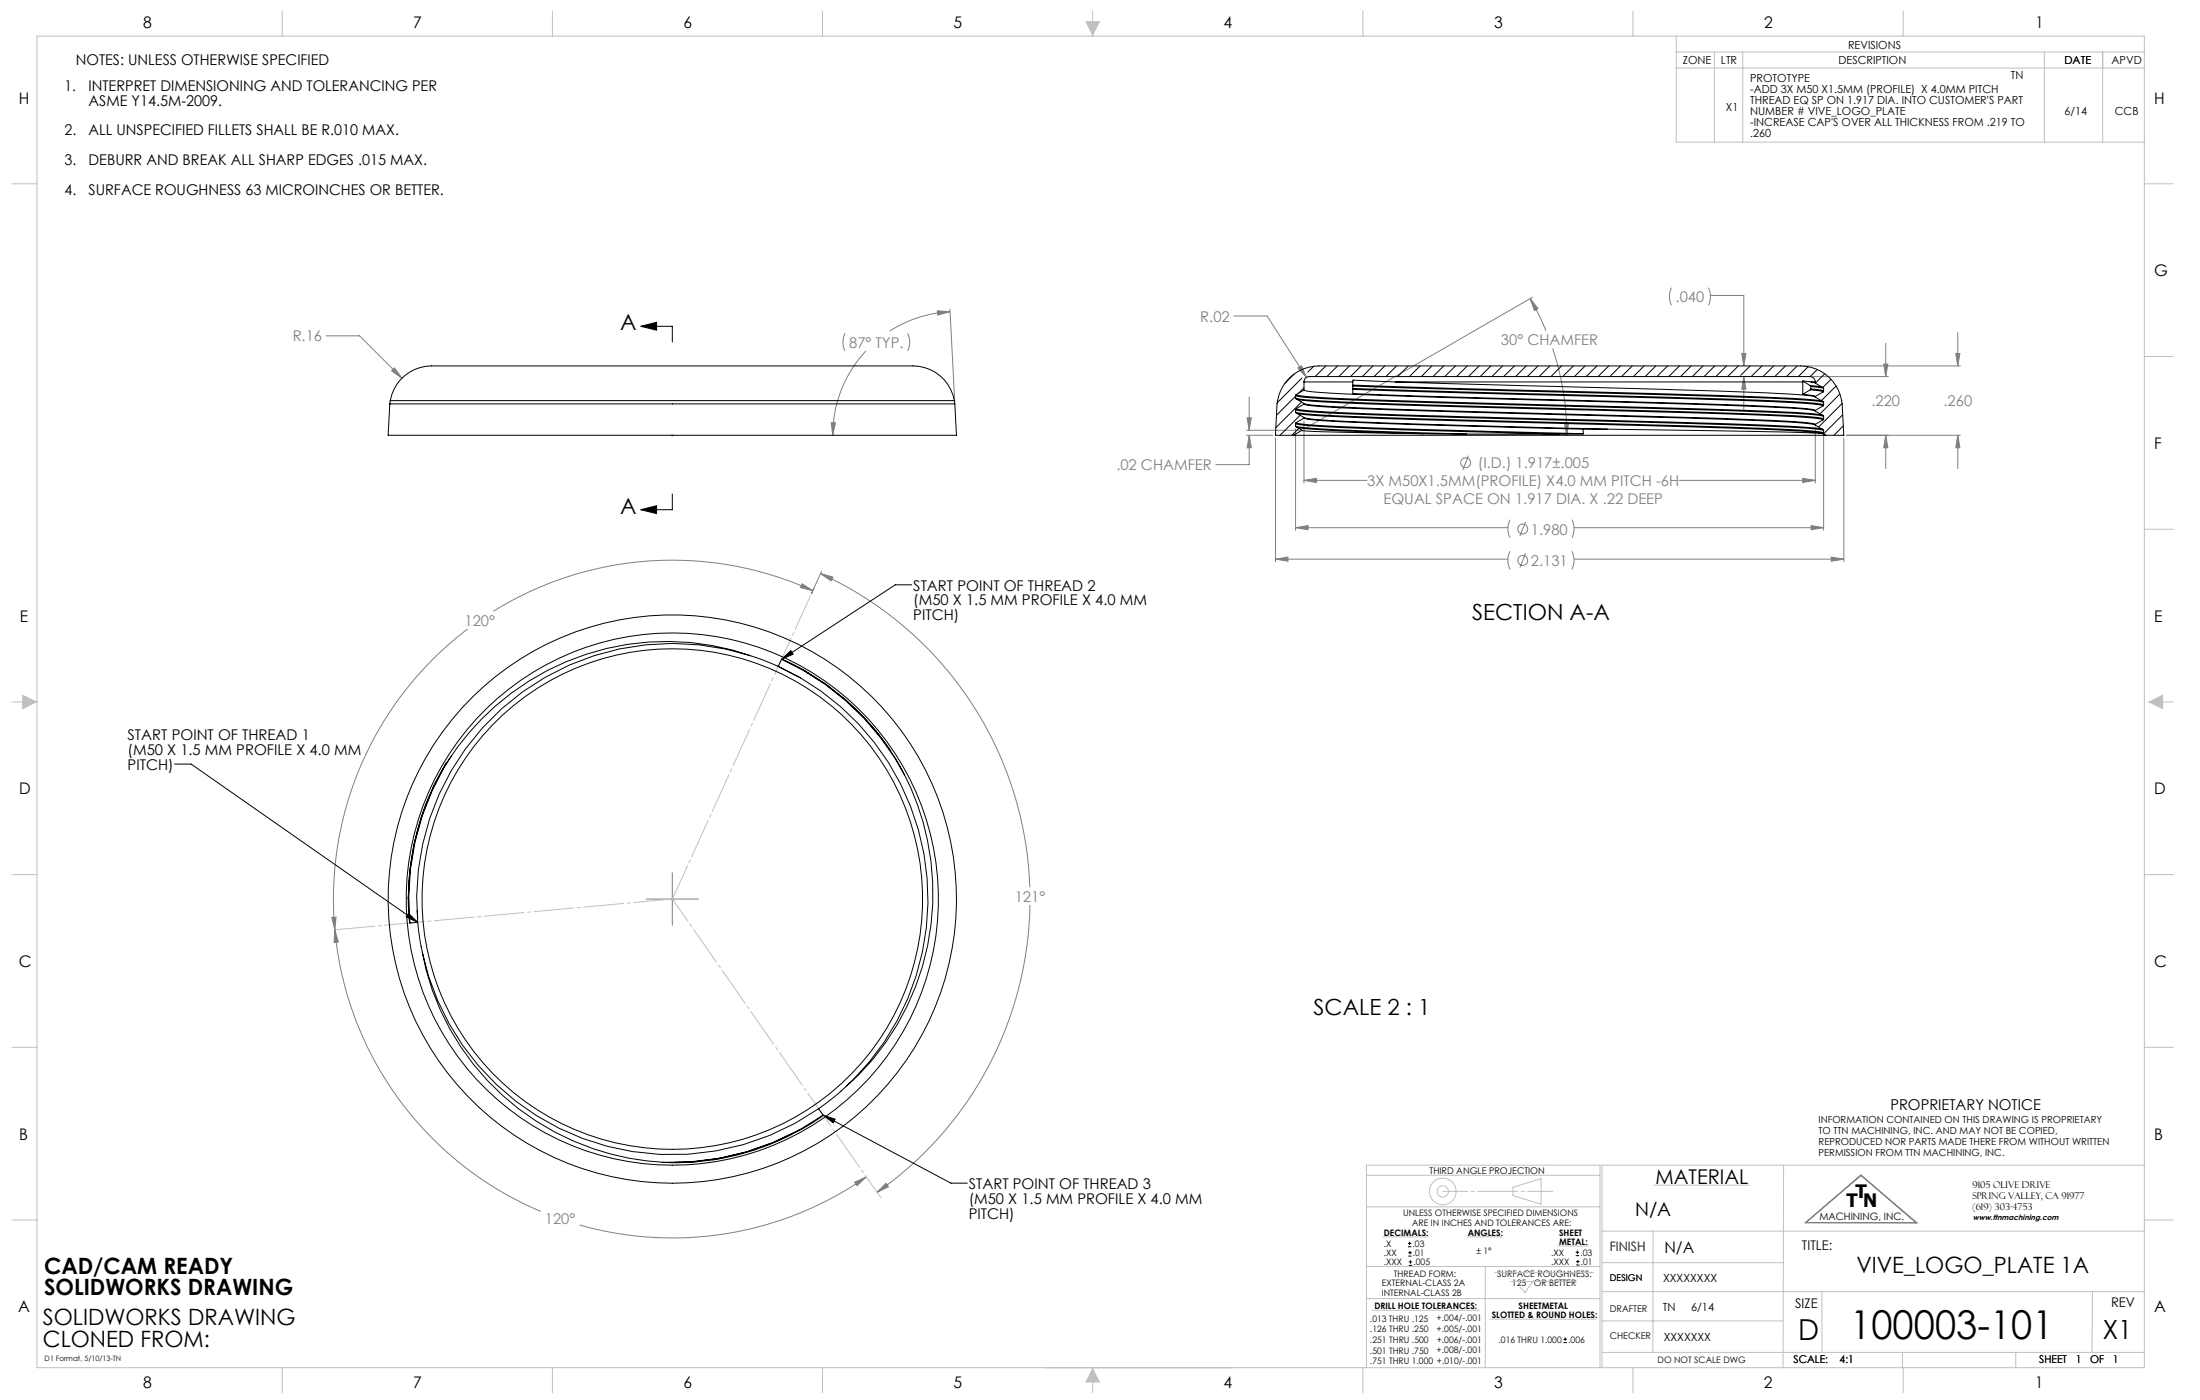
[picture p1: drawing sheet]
<svg xmlns="http://www.w3.org/2000/svg" width="838mm" height="533mm" viewBox="0 0 838 533" stroke-linecap="round" stroke-linejoin="round" font-family="sans-serif">
<g fill="none" stroke="#808080" stroke-width=".38">
<path d="M357.1 118.4l4.8 .3-4.6 1.4zM361.9 117.8l1.8 35.1M361.9 118.7a46.8 46.8 0 0 0-22.9 7.4M583 113.8l3 3.8-1.4 .7zM583 113.8l2.9 5.3 3.1 6.9M583.8 113.3l-86.9 50.1M636.8 109.6a7.7 7.7 0 0 0 0 6.7M650.9 109.6a7.7 7.7 0 0 1 0 6.7M651.7 112.6h12.7v26.8M124.3 128h12.7l16.1 16.1M321.9 127a7.7 7.7 0 0 0 0 6.7M329.9 133.7a47 47 0 0 0-12.6 32.1"/>
<path d="M345.8 127a7.4 7.4 0 0 1 0 6.7M470.1 120.4h12.7l14.9 23.4M591.6 132.8a105.6 105.6 0 0 1 5.3 33M663.6 134.7h1.6l-.8 4.7zM686.9 139.4h60M717.7 138.7h1.6l-.8 4.8zM718.5 130.8v12.7M745.1 134.7h1.6l-.8 4.7zM745.9 126.7v12.7M149.2 141.3l1.1-1.1 2.8 3.9zM475.2 159.2h1.5l-.8 4.7zM475.9 151.2v12.7"/>
<path d="M494.5 140.2l1.4-.9 1.8 4.5zM664.4 143.5l.8 4.8h-1.6zM664.4 143.5v12.7M690.6 143.5h28.9M316.7 161l1.6 .1-1 4.7zM474.9 163.9h20.2M474.9 165.8h10M475.9 165.8l.8 4.8h-1.5zM475.9 165.8v11.2h-12.7M486 166.8v47.2M493.6 163.3v38.7M496.8 160.3v23.7"/>
<path d="M559.5 173.6l-2.1 5.4M596 161.1l1.6-.1-.7 4.8zM691.6 162.7v21.3M694.8 166v36M702.5 166.8v47.2M703.5 165.8h43.4M718.5 165.8l.8 4.8h-1.6zM718.5 165.8v12.7M745.9 165.8l.8 4.8h-1.6zM745.9 165.8v12.7M496.8 183l4.8-.8v1.6zM496.8 183h24.1"/>
<path d="M575.3 198a7.7 7.7 0 0 0 0 6.9M581.2 198.9l-2.1 5.3M598.9 198a7.7 7.7 0 0 1 0 6.9M639.8 183h51.8M686.8 182.2l4.8 .8-4.8 .8zM312.6 218.5l4.7 1.4-.7 1.4zM312.6 218.5a136.2 136.2 0 0 1 79.8 119.6M313.1 217.6l-4 8.6 1-2.1M486 213l4.7-.8v1.6zM486 213h88.5M493.6 201l4.8-.8v1.6zM493.6 201h80.9"/>
<path d="M575.3 210a7.8 7.8 0 0 0 0 6.9M581.2 210.9l-2.1 5.4M598.9 210a7.8 7.8 0 0 1 0 6.9M599.7 213h102.8M599.7 201h95.1M690 200.2l4.8 .8-4.8 .8zM697.7 212.2l4.8 .8-4.8 .8zM178.2 239.6a129.2 129.2 0 0 0-50.6 114.7M305.6 222.4l4.1 2.6-4.7-1.1zM309.7 225a129 129 0 0 0-121.8 7.9M256.2 332.5v20M126.4 349.6l1.6-.1-.4 4.8z"/>
<path d="M127.6 354.3l1.3 4.6-1.6 .2zM127.6 354.3a129.1 129.1 0 0 0 78.4 107.2M246.2 342.5h19.9M392.4 344.8a136.3 136.3 0 0 1-58.2 109.5M325.6 450.4l4.4-2-3.5 3.3zM330 448.4a129 129 0 0 1-109.2 18.3M337.5 450.8l1 1.4-4.3 2.1zM687.7 465.9l21.3-18.3 21.4 18.4zM688.1 465.8l20.9-17.9 20.9 17.9z"/>
<circle cx="558.4" cy="176.3" r="1.9"/>
<circle cx="580.2" cy="213.5" r="1.88"/>
<circle cx="580.2" cy="201.5" r="1.88"/>
</g>
<g fill="none" stroke="#000" stroke-width=".38">
<path d="M244.2 124.3l6-1.5v3zM244.2 124.3h12v6M244.2 194.2l6-1.5v3zM256.2 188.2v6h-12M347.3 222.8h-6.2l-43.3 28.4M297.8 251.2l3.5-3.3 .9 1.3zM66.5 291.1h6.3l86.3 60.3M155.7 348l3.4 3.4-4.3-2.1zM313.6 424.9l4.6 1.5-.7 1.4zM313.6 424.9l48.7 25.9h6.2M536.4 475h1.3M536.4 473.7h1.3"/>
<path d="M536.6 478.6h1.3M536.6 477.3h1.3M537.1 473.1v1.3M537.2 476.6v1.3M600.4 478.4h1.2M600.4 477.1h1.2M601 476.5v1.3M536.8 482.1h1.2M536.8 480.8h1.2M537.4 480.2v1.3M600.5 482h1.3M600.5 480.7h1.3"/>
<path d="M601.2 480v1.3M595.7 511.5h1.3M595.7 510.3h1.3M596.3 509.6v1.3"/>
</g>
<g fill="none" stroke="#c0c0c0" stroke-width=".38">
<path d="M14.1 13.8h802.9v507.3h-802.9zM107.5 4.2v9.6M210.5 4.2v9.6M313.4 4.2v9.6M413.8 8.3h5.1l-2.6 5.1zM414.2 8.5h4.2l-2.1 4.3zM414.5 8.5l2 4M414.8 8.5l1.8 3.7M415 8.5l1.7 3.5M415.3 8.5l1.6 3.2M415.6 8.5l1.4 2.9M415.9 8.5l1.3 2.6"/>
<path d="M416.2 8.5l1.1 2.3M416.3 4.2v9.6M416.5 8.5l.9 2M416.7 8.5l.9 1.8M417 8.5l.7 1.5M417.3 8.5l.6 1.2M417.6 8.5l.4 .9M417.9 8.5l.2 .6M418.1 8.5l.2 .3M519.3 4.2v9.6M622.2 4.2v9.6M638.6 13.8v40.4h178.4"/>
<path d="M638.6 19.8h178.4M653.2 19.8v34.4M664 19.8v34.4M725.1 4.2v9.6M778.9 19.8v34.4M801.1 19.8v34.4M638.6 25.9h178.4M4.6 70h9.5M817 70h11M817 135.8h11M255.7 165.8h.9M255.8 165.5l.7 .7"/>
<path d="M256.2 165.3v1M256.5 165.5l-.7 .7M817 201.6h11M4.6 267.4h9.5M8.7 264.9l5.1 2.5-5.1 2.6zM8.9 269.3l.3 .1M8.9 269l.6 .3M8.9 268.7l.9 .4M8.9 268.4l1.2 .6M8.9 268.1l1.4 .8M8.9 267.9l1.7 .8M8.9 267.6l2 1"/>
<path d="M8.9 267.3l2.3 1.1M8.9 267l2.6 1.3M8.9 266.7l2.8 1.4M8.9 266.5l3.1 1.5M8.9 266.1l3.4 1.8M8.9 265.9l3.7 1.8M8.9 265.6l4 2M8.9 265.3l4.3 2.1-4.3 2.2zM818.5 267.4h9.5M818.9 267.4l5-2.5v5.1zM819.4 267.4l4.3-2.1v4.3zM823.7 265.6l-4 2"/>
<path d="M823.7 265.9l-3.7 1.8M823.7 266.1l-3.4 1.8M823.7 266.5l-3.1 1.5M823.7 266.7l-2.8 1.4M823.7 267l-2.5 1.3M823.7 267.3l-2.3 1.1M823.7 267.6l-2 1M823.7 267.9l-1.7 .8M823.7 268.1l-1.4 .8M823.7 268.4l-1.1 .6M823.7 268.7l-.8 .4M823.7 269l-.6 .3"/>
<path d="M823.7 269.3l-.3 .1M4.6 333.2h9.5M817 333.2h11M255.7 342.5h.9M255.8 342.2l.7 .7M256.2 342.1v.9M256.5 342.2l-.7 .7M4.6 399h9.5M817 399h11M520.6 459.8h89M520.6 447.8h89M576.5 452.3l10.7-3.2v9.7l-10.7-3.3z"/>
<path d="M630 451.6h36.4M679.6 444.1l-.3 77.1M817 443.9h-206.6v77.2M4.6 464.8h9.5M526.8 471.2h17.4M559 471.2h13.5M593.5 474.7h11.6M610.4 469.1h206.6M629.8 469.1l-.1 46.2M817 464.8h11M520.6 482.5h89M520.6 494.8h89"/>
<path d="M522.6 499.2h41M565.9 482.5v38.6M569.4 484.9h37.7M575.6 488.2h25.1M584.3 487.8l-3.3 4.7-1.8-2M610.4 492.1h206.6M610.4 481.1h69.1M694.1 492.1l.1 23.2M797.2 492.1l-.1 23.2M567.8 502.6h40.2M610.4 515.3h206.6M610.4 503.3h68.7"/>
<path d="M724.8 515.3v5.8M768 515.3v5.8M107.5 521.1v9.5M210.5 521.1v9.5M313.4 521.1v9.5M416.3 521.1v9.5M416.3 521.5l2.6 5.1h-5.1zM416.3 522l2.1 4.3h-4.2zM416.5 522.3l-2 4M416.6 522.6l-1.8 3.7M416.7 522.9l-1.7 3.4M416.9 523.2l-1.6 3.1"/>
<path d="M417 523.5l-1.4 2.8M417.2 523.7l-1.3 2.6M417.3 524.1l-1.1 2.2M417.4 524.3l-.9 2M417.6 524.6l-.9 1.7M417.7 524.9l-.7 1.4M417.9 525.2l-.6 1.1M418 525.5l-.4 .8M418.1 525.7l-.2 .6M418.3 526l-.2 .3M519.3 521.1v9.5M520.6 521.1v-77.2h89v77.2"/>
<path d="M622.2 521.1v9.5M725.1 521.1v9.5"/>
<circle cx="549.7" cy="454" r="2.15"/>
<circle cx="549.7" cy="454" r="5.1"/>
</g>
<path d="M549.7 453.9h41.9" fill="none" stroke="#c0c0c0" stroke-width=".38" stroke-dasharray="15.2 1.3 1.3 1.3" stroke-dashoffset="5.7"/>
<path d="M256.2 342.5l-128.2 11.7" fill="none" stroke="#c0c0c0" stroke-width=".38" stroke-dasharray="15.2 1.3 1.3 1.3" stroke-dashoffset=".4"/>
<path d="M256.2 342.5l79.4 113.9" fill="none" stroke="#c0c0c0" stroke-width=".38" stroke-dasharray="15.2 1.3 1.3 1.3" stroke-dashoffset="4.9"/>
<path d="M256.2 342.5l52.5-115.4" fill="none" stroke="#c0c0c0" stroke-width=".38" stroke-dasharray="15.2 1.3 1.3 1.3" stroke-dashoffset="1.4"/>
<g fill="#000">
<path d="M244.2 124.3l6-1.5v3zM244.2 194.2l6-1.5v3z"/>
<path d="M155.7 348l3.4 3.4-4.3-2.1zM297.8 251.2l3.5-3.3 .9 1.3zM313.6 424.9l4.6 1.5-.7 1.4z"/>
</g>
<g fill="#808080">
<path d="M305.6 222.4l4.1 2.6-4.7-1.1zM126.4 349.6l1.6-.1-.4 4.8zM127.6 354.3l1.3 4.6-1.6 .2zM325.6 450.4l4.4-2-3.5 3.3zM337.5 450.8l1 1.4-4.3 2.1zM312.6 218.5l4.7 1.4-.7 1.4z"/>
<path d="M357.1 118.4l4.8 .3-4.6 1.4zM316.7 161l1.6 .1-1 4.7zM150.3 140.2l-1.1 1.1 3.9 2.8zM486 213l4.7-.8v1.6zM697.7 212.2l4.8 .8-4.8 .8zM596 161.1l1.6-.1-.7 4.8zM583 113.8l3 3.8-1.4 .7zM475.2 159.2h1.5l-.8 4.7zM475.9 165.8l.8 4.8h-1.5zM494.5 140.2l3.2 3.6-1.8-4.5zM663.6 134.7h1.6l-.8 4.7zM664.4 143.5l.8 4.8h-1.6zM718.5 165.8l.8 4.8h-1.6zM717.7 138.7h1.6l-.8 4.8zM745.1 134.7h1.6l-.8 4.7zM745.9 165.8l.8 4.8h-1.6zM493.6 201l4.8-.8v1.6zM690 200.2l4.8 .8-4.8 .8zM496.8 183l4.8-.8v1.6zM686.8 182.2l4.8 .8-4.8 .8z"/>
</g>
<g fill="none" stroke="#000" stroke-width=".38">
<path d="M500.5 139.5l-2.2 2.3M505.1 139.4l-4 4.1M509.6 139.4l-4 4.1M514.1 139.4l-4 4.1M518.6 139.4l-4 4.1M523.1 139.4l-4.1 4.1M527.6 139.4l-4.1 4.1M532.1 139.4l-4.1 4.1M536.6 139.4l-4.1 4.1M541.1 139.4l-4.1 4.1M545.6 139.4l-4.1 4.1M550.1 139.4l-4.1 4.1"/>
<path d="M554.5 139.4l-4 4.1M559 139.4l-4 4.1M563.5 139.4l-4 4.1M568 139.4l-4 4.1M572.5 139.4l-4.1 4.1M577 139.4l-4.1 4.1M581.5 139.4l-4.1 4.1M586 139.4l-4.1 4.1M590.5 139.4l-4.1 4.1M595 139.4l-4.1 4.1M599.4 139.4l-4 4.1M603.9 139.4l-4 4.1"/>
<path d="M608.4 139.4l-4.1 4.1M612.9 139.4l-4 4.1M617.4 139.4l-4.1 4.1M621.9 139.4l-4.1 4.1M626.4 139.4l-4.1 4.1M630.9 139.4l-4.1 4.1M635.4 139.4l-4.1 4.1M639.9 139.4l-4.1 4.1M644.3 139.4l-4 4.1M648.8 139.4l-4 4.1M653.3 139.4l-4 4.1M657.8 139.4l-4 4.1"/>
<path d="M662.3 139.4l-4.1 4.1M666.8 139.4l-3.6 3.6M671.3 139.4l-4.1 4.1M675.8 139.4l-4.1 4.1M680.3 139.4l-4.1 4.1M684.7 139.4l-4 4.1M688.9 139.7l-3.7 3.8M148.5 153.9h215.3M148.5 153.9l-.6 11.9h216.5l-.6-11.9M148.7 152.6a16.4 16.4 0 0 1 18.2-13.2h175.4a39.5 39.5 0 0 1 9.9 .7 15.8 15.8 0 0 1 11.4 12.5M148.7 152.6h214.9M148.7 152.6l-.2 1.3"/>
<path d="M363.6 152.6l.2 1.3M493.1 142.5l-3.6 3.6M493.6 157l3.2 2.1M493.6 150.7v.9M493.6 151.6l3.2 2.1M493.6 156.1v.9M493.6 157a72.9 72.9 0 0 0 15.9 1.4l74 2.3a2872.8 2872.8 0 0 1 108.3 3.7l3 .6M493.6 156.1a72.9 72.9 0 0 0 15.9 1.4l74 2.3a2872.8 2872.8 0 0 1 108.3 3.6l3 .6M493.6 151.6a61.2 61.2 0 0 0 15 1.4l33.9 1.2 109.9 3a510.8 510.8 0 0 1 42 2.2l.4 .2M493.6 150.7a61.2 61.2 0 0 0 15 1.4l42.3 1.5 101.5 2.6a527.7 527.7 0 0 1 42 2.3l.4 .2M493.6 151.7l.2 .3M493.6 151l-7.3 7.2"/>
<path d="M493.8 150.4l-.2 .3M493.8 155.7l-.2 .4M493.8 155.7l.4 .2a530.1 530.1 0 0 0 47 2.4l42.3 1.1a2856.3 2856.3 0 0 1 108.1 3.7l3 .6M493.8 150.4a19.7 19.7 0 0 0 6.8 .9l42 1.7 109.7 2.9a508.5 508.5 0 0 1 41.9 2.2l.4 .3M494 152l.3 .2M494.3 152.2a548.8 548.8 0 0 0 48.3 2.4l109.7 2.9a481.7 481.7 0 0 1 41.9 2.2l.4 .2M494.3 157.6a568.3 568.3 0 0 0 46.9 2.3l42.3 1.1a2995.7 2995.7 0 0 1 108.1 3.7l3 .5M495.3 158.2l-7.6 7.6M495.9 153.2l-9.8 9.7M496 144l-9.4 9.5M496.8 159.3l-3 1.7M496.8 145.5a2.05 2.05 0 0 1 2.1-2h190.7a2.05 2.05 0 0 1 2 2"/>
<path d="M496.8 148.6l-3 1.8M496.8 154l-3 1.7M496.8 148.6a18.2 18.2 0 0 0 6.5 .9l40.8 1.7 106.5 3a481.2 481.2 0 0 1 40.6 2.2l.4 .2M496.8 145.5h18.6M496.8 154a68 68 0 0 0 15.4 1.4l71.6 2.3a2694.7 2694.7 0 0 1 104.9 3.7l2.9 .6M496.8 159.1a68 68 0 0 0 15.4 1.4l30.5 1.1 69.5 1.9M496.8 153.7a18.2 18.2 0 0 0 6.5 .9l40.8 1.7 106.5 2.9a455.8 455.8 0 0 1 40.6 2.3l.4 .2M496.8 159.3l.3 .2a212 212 0 0 0 27 1.8l78.9 2.2M496.8 145.5v3.1M496.8 153.7v.3M496.8 159.1v.2M496.8 147.7l-2 2.1"/>
<path d="M515.4 145.5l.1-.7 16.1 .7M515.4 145.5v4.5l70.8 2.2a2722.6 2722.6 0 0 1 101.9 3.5l3.5 .7M515.4 146.7l141.8 4a437 437 0 0 1 37 2.1l.2 .1M515.4 148.3l141.8 4.1a437 437 0 0 1 37 2l.4 .2M515.4 147.1l142 4a439.4 439.4 0 0 1 37 2l.4 .3M515.4 148l142 4a439.4 439.4 0 0 1 37 2.1l.4 .2M531.6 145.5l54.2 1.6a2883.7 2883.7 0 0 1 102.3 3.5l3.1 .5M531.6 145.5h155.3M662.8 143.4l-.1 .1M686.8 145.2l3.2 .3M686.8 145.2l2.9 1.7M686.8 145.2l.1 .3"/>
<path d="M686.9 150.2l4.7 .9M686.9 145.5v4.7M689.7 148.5l3.7 .4 1.2 .4M689.7 146.9l.2 .3M689.7 146.9l4.5 .6M689.7 148.5l-2.8 1.7M689.9 148.2l-.2 .3M689.9 148.2l4.9 .8M689.9 147.2l4.9 .9M689.9 147.2v1M690 145.5h1.6M690 145.5l1.2 .3"/>
<path d="M691.4 151.2l.2 .1M691.4 145.9l.2 .1M691.6 156.6l3 1.8M691.6 151.3l3 1.7 .2 .4M691.6 146l3 1.7 .2 .4M691.6 145.5v.5M691.6 151.1v.2M691.6 156.4v.2M692.4 140.8l-2.7 2.7M694.1 158.2l.7 .4M694.6 159.9l-3 1.8M694.6 158.4l.2 .3"/>
<path d="M694.6 154.6l-3 1.8M694.6 149.3l-3 1.8M694.8 159.6l-.2 .3M694.8 158.7v.9M694.8 154.3l-.2 .3M694.8 153.4v.9M694.8 149l-.2 .3M694.8 148.1v.9M695.2 142.4l-3.5 3.6M697.6 144.5l-3.1 3.1M699.6 147.1l-5.7 5.5M701 150.1l-7.5 7.6"/>
<path d="M701.8 153.8l-8.9 8.9M702.1 158l-7.3 7.3M492.8 165.8h-6.8l.6-11.9a16 16 0 0 1 15.9-14.5h183.4a16 16 0 0 1 16 14.5l.6 11.9h-6.9M492.8 165.8h202.8M493.6 161.4v.9M493.6 162.3l2.5 1.6M493.6 162.3l.4 .2a249.6 249.6 0 0 0 27.8 1.8l36.9 1.1M493.6 161.4l.4 .2a249.6 249.6 0 0 0 27.8 1.7l72.3 2.1M493.8 161l-.2 .4M493.8 161l.3 .2a225.3 225.3 0 0 0 27.8 1.8l81.4 2.2M494.2 162.8a390.3 390.3 0 0 0 41.1 2.2l7 .2M494.8 163.2l-2.6 2.6"/>
<path d="M496.1 163.9l-3.3 1.9M496.1 163.9l.1 .1M496.3 164.1l7.5 .4 38.5 .7M542.3 165.2l16.4 .2M558.7 165.4h35.4M603 163.5l.3 1.7M603 163.5h9.2M603.3 165.2l-9.2 .2M612.2 163.5a2368.1 2368.1 0 0 1 82.4 1.7M691.6 162l3 1.7M691.6 161.7v.3M694.2 163.5l.3 .2"/>
<path d="M694.6 165.2l.1 .1M694.6 163.7l.2 .2M694.6 163.7l.2 .3M694.7 165.3l.9 .5M694.8 165l-.1 .3M694.8 164v1M702.3 162.3l-3.6 3.5M286 249.8a97.4 97.4 0 0 0-126.9 101.6M296.3 253.8l8.7 4.5M296.5 253.9l-1-.5a98.9 98.9 0 0 0-133.5 53.6M296.5 253.9a97.3 97.3 0 0 1 25.9 159.9M297.8 251.2l8.3 4"/>
<path d="M297.8 251.2l-1.3 2.7M297.8 251.2a99.8 99.8 0 0 1 46.8 44M306.1 255.2a101.2 101.2 0 0 1 27.6 23.2M306.1 255.2a98.3 98.3 0 0 1 28.6 24.6M333.7 278.4l5.7 7.8M333.7 278.4a99.1 99.1 0 0 1-21.8 144M169.9 290.7l-4.3 8.1-3.6 8.2M172 288a98.6 98.6 0 0 0-15.8 63.6M162 307a101.2 101.2 0 0 0-6.5 35.4M163.4 303.8a99 99 0 0 0-7.9 38.6M155.5 342.4l.7 9.2M159 346.8l.1 2.9"/>
<path d="M159.1 351.4l-2.9 .2M159.1 351.4l.2 1.1a98.8 98.8 0 0 0 121.7 87.6 90.2 90.2 0 0 0 32.4-15l.2-.2M160.9 363a97.4 97.4 0 0 0 151 59.4M304.7 430.4a98.1 98.1 0 0 1-47.5 12.4M311.9 422.4l1.7 2.5M313.6 424.9a100.2 100.2 0 0 1-61 17.9"/>
<circle cx="256.2" cy="342.5" r="108.3"/>
<circle cx="256.2" cy="342.5" r="101.4"/>
<circle cx="256.2" cy="342.5" r="95.4"/>
</g>
<text font-size="15.1" x="705" y="510.2">100003-101</text>
<text font-size="11" x="685.1" y="510.5">D</text>
<text font-size="10.1" x="801.2" y="510.2">X1</text>
<g font-size="8.6">
<text x="16.8" y="485.3">CAD/CAM READY</text>
<text x="707.3" y="485">VIVE_LOGO_PLATE 1A</text>
<text x="16.8" y="493.5">SOLIDWORKS DRAWING</text>
<text x="16.3" y="504.8">SOLIDWORKS DRAWING</text>
<text x="16.3" y="513">CLONED FROM:</text>
</g>
<g font-size="8.5">
<text x="236.2" y="125.8">A</text>
<text x="236.2" y="195.7">A</text>
<text x="560.9" y="236.4">SECTION A-A</text>
<text x="500.5" y="386.7">SCALE 2 : 1</text>
</g>
<text font-size="7.8" x="630.8" y="451.1">MATERIAL</text>
<text font-size="7.3" x="623" y="463.4">N/A</text>
<g font-size="7.1">
<text x="703.5" y="459.7">T N</text>
<text x="706.9" y="456.5">T</text>
</g>
<g font-size="6.1">
<text x="54.6" y="10.6">8</text>
<text x="157.4" y="10.6">7</text>
<text x="260.4" y="10.6">6</text>
<text x="363.2" y="10.6">5</text>
<text x="466.1" y="10.6">4</text>
<text x="569.2" y="10.6">3</text>
<text x="672.1" y="10.6">2</text>
<text x="775.5" y="10.6">1</text>
<text x="7.2" y="39.5">H</text>
<text x="820.7" y="39.5">H</text>
<text x="820.7" y="105.3">G</text>
<text x="820.7" y="171.1">F</text>
<text x="7.6" y="236.8">E</text>
<text x="820.7" y="236.8">E</text>
<text x="7.3" y="302.6">D</text>
<text x="820.7" y="302.6">D</text>
<text x="7.1" y="368.3">C</text>
<text x="820.7" y="368.3">C</text>
<text x="7.3" y="434.3">B</text>
<text x="820.7" y="434.3">B</text>
<text x="6.9" y="499.7">A</text>
<text x="820.7" y="499.7">A</text>
<text x="54.5" y="528.7">8</text>
<text x="157.4" y="528.7">7</text>
<text x="260.4" y="528.7">6</text>
<text x="363.2" y="528.7">5</text>
<text x="466.1" y="528.7">4</text>
<text x="569.2" y="528.7">3</text>
<text x="672.1" y="528.7">2</text>
<text x="775.5" y="528.7">1</text>
</g>
<text font-size="6" x="634.2" y="477.3">N/A</text>
<text font-size="5.7" x="720.3" y="422.9">PROPRIETARY NOTICE</text>
<g font-size="5.6">
<text x="28.9" y="24.7">NOTES: UNLESS OTHERWISE SPECIFIED</text>
<text x="24.6" y="34.7">1.</text>
<text x="33.7" y="34.7">INTERPRET DIMENSIONING AND TOLERANCING PER</text>
<text x="33.7" y="40.3">ASME Y14.5M-2009.</text>
<text x="24.6" y="51.6">2.</text>
<text x="33.7" y="51.6">ALL UNSPECIFIED FILLETS SHALL BE R.010 MAX.</text>
<text x="24.6" y="62.9">3.</text>
<text x="33.7" y="62.9">DEBURR AND BREAK ALL SHARP EDGES .015 MAX.</text>
<text x="24.6" y="74.2">4.</text>
<text x="33.7" y="74.2">SURFACE ROUGHNESS 63 MICROINCHES OR BETTER.</text>
<text x="348" y="225">START POINT OF THREAD 2</text>
<text x="348" y="230.6">(M50 X 1.5 MM PROFILE X 4.0 MM</text>
<text x="348" y="236.3">PITCH)</text>
<text x="48.6" y="281.9">START POINT OF THREAD 1</text>
<text x="48.6" y="287.6">(M50 X 1.5 MM PROFILE X 4.0 MM</text>
<text x="48.6" y="293.2">PITCH)</text>
<text x="369.1" y="453.1">START POINT OF THREAD 3</text>
<text x="369.1" y="458.7">(M50 X 1.5 MM PROFILE X 4.0 MM</text>
<text x="369.1" y="464.4">PITCH)</text>
</g>
<g font-size="5.6" fill="#808080">
<text x="638.4" y="115.1">.040</text>
<text x="457.3" y="122.5">R.02</text>
<text x="111.5" y="130.1">R.16</text>
<text x="571.9" y="131.5">30° CHAMFER</text>
<text x="323.5" y="132.5">87° TYP.</text>
<text x="713" y="154.7">.220</text>
<text x="740.5" y="154.7">.260</text>
<text x="425.3" y="179.2">.02 CHAMFER</text>
<text x="563.1" y="178.4">(I.D.) 1.917±.005</text>
<text x="520.9" y="185.2">3X M50X1.5MM(PROFILE) X4.0 MM PITCH -6H</text>
<text x="527.1" y="191.9">EQUAL SPACE ON 1.917 DIA. X .22 DEEP</text>
<text x="583.3" y="203.7">1.980</text>
<text x="583.3" y="215.7">2.131</text>
<text x="177" y="238.4">120°</text>
<text x="386.6" y="343.6">121°</text>
<text x="207.6" y="466.5">120°</text>
</g>
<g font-size="5.1">
<text x="686.5" y="476.2">TITLE:</text>
<text x="683.9" y="498.2">SIZE</text>
<text x="804.3" y="498.1">REV</text>
</g>
<text font-size="4.9" fill="#00f" x="613.4" y="476.6">FINISH</text>
<g font-size="4.3">
<text x="633.6" y="488.4">XXXXXXXX</text>
<text x="633.6" y="499.3">TN</text>
<text x="644.3" y="499.3">6/14</text>
<text x="633.9" y="511">XXXXXXX</text>
</g>
<g font-size="4.2">
<text x="704.1" y="18.5">REVISIONS</text>
<text x="641.2" y="24.4">ZONE</text>
<text x="655.7" y="24.4">LTR</text>
<text x="700.5" y="24.4">DESCRIPTION</text>
<text x="786.6" y="24.4">DATE</text>
<text x="804.5" y="24.4">APVD</text>
<text x="666.8" y="31.1">PROTOTYPE</text>
<text x="666.8" y="35.3">-ADD 3X M50 X1.5MM (PROFILE) X 4.0MM PITCH</text>
<text x="766.1" y="30.1">TN</text>
<text x="666.8" y="39.5">THREAD EQ SP ON 1.917 DIA. INTO CUSTOMER'S PART</text>
<text x="657.6" y="42.4">X1</text>
<text x="666.8" y="43.8">NUMBER # VIVE_LOGO_PLATE</text>
<text x="786.6" y="43.8">6/14</text>
<text x="805.7" y="43.8">CCB</text>
<text x="666.8" y="48">-INCREASE CAP'S OVER ALL THICKNESS FROM .219 TO</text>
<text x="666.8" y="52.2">.260</text>
</g>
<g font-size="4.1">
<text x="683.3" y="519.4">SCALE:</text>
<text x="700.9" y="519.4">4:1</text>
<text x="776.9" y="519.4">SHEET</text>
<text x="790.8" y="519.4">1</text>
<text x="796.3" y="519.4">OF</text>
<text x="805" y="519.4">1</text>
</g>
<text font-size="3.9" x="693.2" y="464.7">MACHINING, INC.</text>
<g font-size="3.7">
<text x="692.9" y="427.8">INFORMATION CONTAINED ON THIS DRAWING IS PROPRIETARY</text>
<text x="692.9" y="432">TO TTN MACHINING, INC. AND MAY NOT BE COPIED,</text>
<text x="692.9" y="436.2">REPRODUCED NOR PARTS MADE THERE FROM WITHOUT WRITTEN</text>
<text x="692.9" y="440.3">PERMISSION FROM TTN MACHINING, INC.</text>
</g>
<g font-size="3.5">
<text x="544.7" y="447.2">THIRD ANGLE PROJECTION</text>
<text x="751.5" y="452.8">9105 OLIVE DRIVE</text>
<text x="751.5" y="456.8">SPRING VALLEY, CA 91977</text>
<text x="751.5" y="460.9">(619) 303-4753</text>
<text x="613.4" y="488">DESIGN</text>
<text x="613.3" y="499.7">DRAFTER</text>
<text x="613.3" y="510">CHECKER</text>
</g>
<g font-size="3.4">
<text x="534.6" y="463.4">UNLESS OTHERWISE SPECIFIED DIMENSIONS</text>
<text x="538" y="467">ARE IN INCHES AND TOLERANCES ARE:</text>
<text x="527.2" y="470.9">DECIMALS:</text>
<text x="559.2" y="470.9">ANGLES:</text>
<text x="594" y="470.8">SHEET</text>
<text x="527.2" y="478.5">.XX</text>
<text x="527.2" y="475">.X</text>
<text x="538.2" y="475">.03</text>
<text x="538.3" y="478.5">.01</text>
<text x="562.5" y="477.8">± 1°</text>
<text x="591" y="478.4">.XX</text>
<text x="594" y="474.4">METAL:</text>
<text x="602.1" y="478.4">.03</text>
<text x="527.2" y="482.1">.XXX</text>
<text x="538.5" y="482.1">.005</text>
<text x="591" y="481.9">.XXX</text>
<text x="602.3" y="481.9">.01</text>
<text x="526.5" y="490.1">EXTERNAL-CLASS 2A</text>
<text x="531.1" y="486.6">THREAD FORM:</text>
<text x="570.4" y="486.6">SURFACE ROUGHNESS:</text>
<text x="576" y="490.1">125</text>
<text x="584.4" y="490.1">OR BETTER</text>
<text x="526.5" y="493.6">INTERNAL-CLASS 2B</text>
<text x="522" y="503.5">.013 THRU .125</text>
<text x="523.6" y="498.8">DRILL HOLE TOLERANCES:</text>
<text x="547.3" y="503.5">+.004/-.001</text>
<text x="568.3" y="502.3">SLOTTED &amp; ROUND HOLES:</text>
<text x="578.6" y="498.7">SHEETMETAL</text>
<text x="522" y="507.6">.126 THRU .250</text>
<text x="547.4" y="507.5">+.005/-.001</text>
<text x="522" y="511.6">.251 THRU .500</text>
<text x="522" y="515.7">.501 THRU .750</text>
<text x="547.4" y="515.7">+.008/-.001</text>
<text x="547.4" y="511.6">+.006/-.001</text>
<text x="570.9" y="511.5">.016 THRU 1.000</text>
<text x="597.5" y="511.5">.006</text>
<text x="522" y="519.8">.751 THRU 1.000 +.010/-.001</text>
<text x="631.5" y="519.4">DO NOT SCALE DWG</text>
</g>
<text font-size="2.9" x="751.7" y="464.9">www.ttnmachining.com</text>
<text font-size="2.8" x="17" y="518.5">D1 Format, 5/10/13-TN</text>
</svg>
